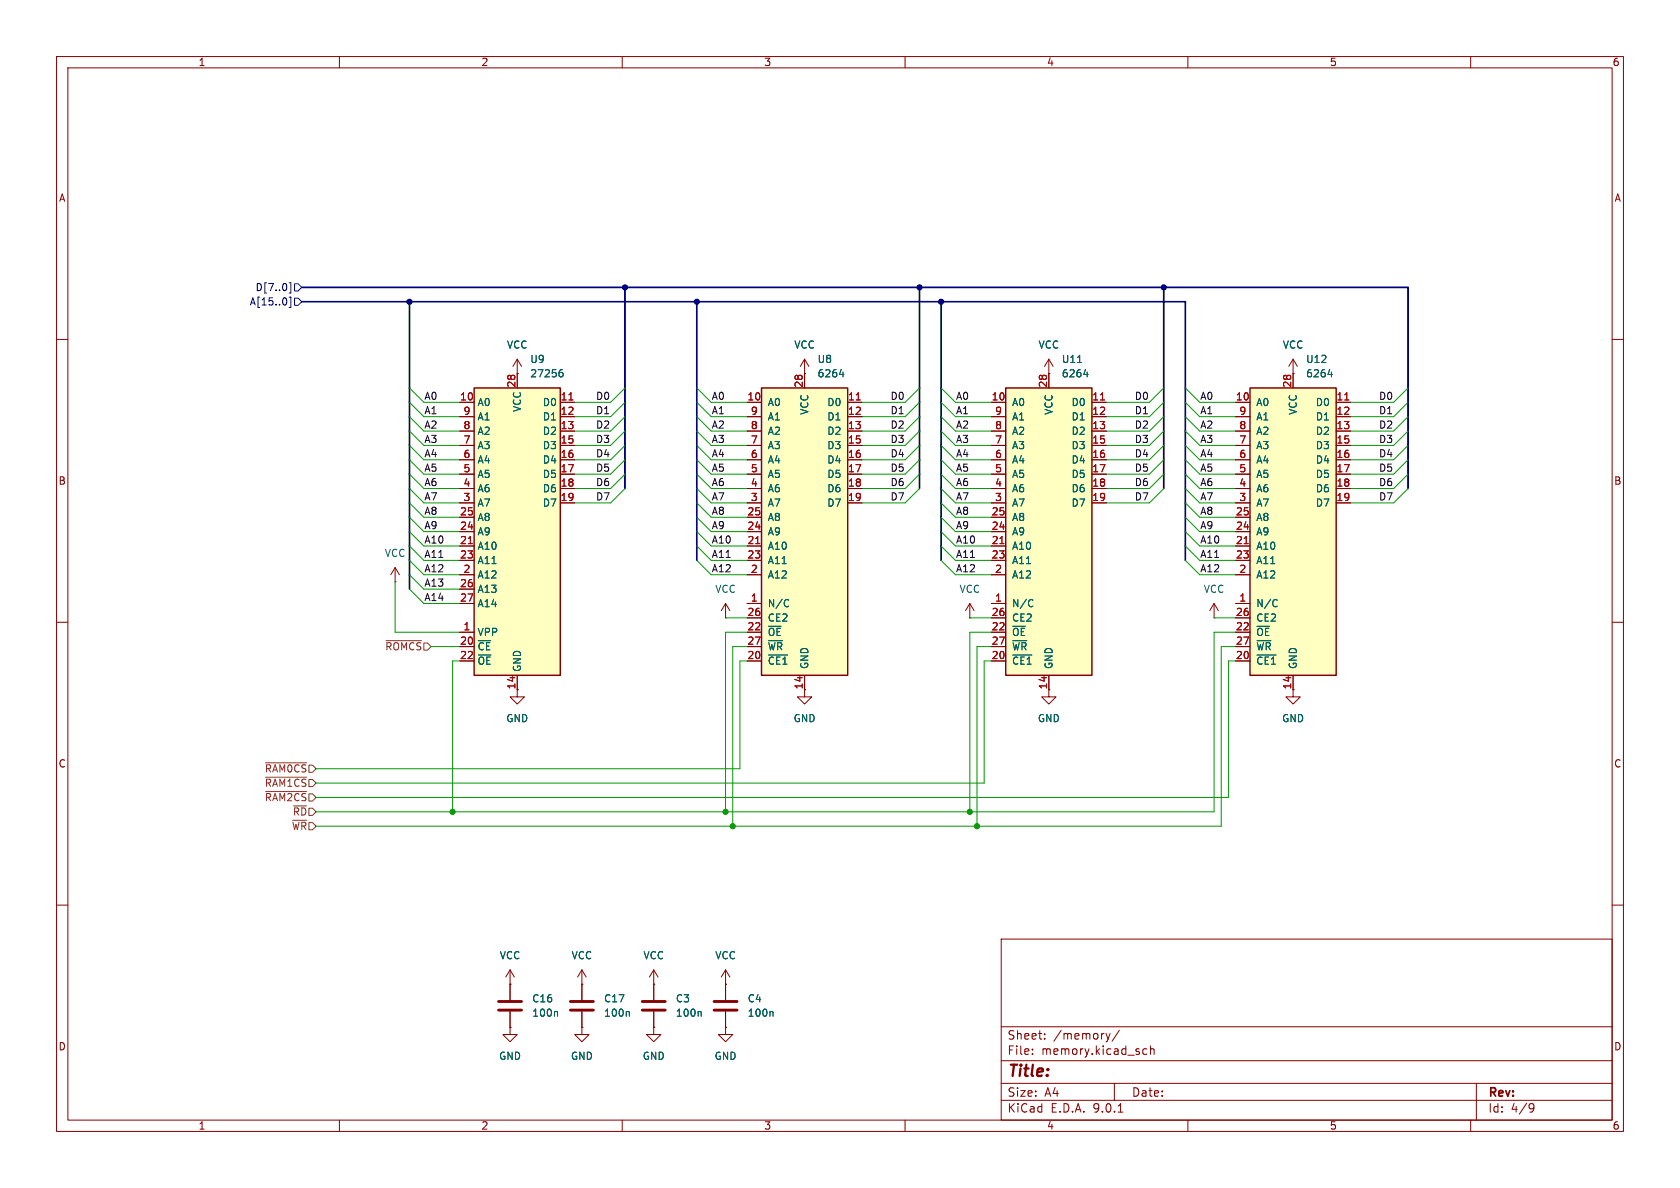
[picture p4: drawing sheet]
<svg xmlns="http://www.w3.org/2000/svg" width="297mm" height="210mm" viewBox="0 0 297 210" stroke-linecap="round" stroke-linejoin="round" font-family="sans-serif">
<g fill="none" stroke="#840000" stroke-width=".18">
<path d="M10 10h277v190h-277zM12 12h273v186h-273zM60 10v2M110 10v2M160 10v2M210 10v2M260 10v2M10 60h2M285 60h2M10 110h2M285 110h2M10 160h2"/>
<path d="M177 166h108v32h-108zM285 160h2M60 198v2M110 198v2M160 198v2M177 194.5h108M177 191.5h108M177 187.5h108M177 181.5h108M182.5 186.3v.1M182.5 185.5v.1M184.7 183.6v.1"/>
<path d="M184.7 182.8v.1M195.5 182.7l.4 1M195.9 183.7l-.2 .4M196.2 182.7l-.3 1M197 191.5v3M197.7 196.6h.8M197.9 182.1l-1.3 2M202 186.1l.3 .3 .4-.1M202.7 185.5l-.4-.1-.3 .3M203.4 185.5l.2-.1 .4 .1v.9M203.4 184.9v1.5M210 198v2"/>
<path d="M260 198v2M261 191.5v6.5M270.6 195.1l.5 .1a.99 .99 0 0 1-.4 1.4h-.2M271.2 195.7l-.3 .3h-.3"/>
</g>
<path d="M177.8 68.6h15.2v50.8h-15.2z" fill="#ffffc2"/>
<path d="M177.8 68.6h15.2v50.8h-15.2z" fill="none" stroke="#840000" stroke-width=".25"/>
<g fill="none" stroke="#840000" stroke-width=".18">
<path d="M175.3 71.1h2.5M175.3 73.7h2.5M175.3 76.2h2.5M175.3 78.7h2.5M185.4 66v2.6M193 71.1h2.6M193 73.7h2.6M193 76.2h2.6M193 78.7h2.6M175.3 81.3h2.5M175.3 83.8h2.5M175.3 86.4h2.5"/>
<path d="M175.3 88.9h2.5M175.3 91.4h2.5M175.3 94h2.5M175.3 96.5h2.5M175.3 99.1h2.5M193 81.3h2.6M193 83.8h2.6M193 86.4h2.6M193 88.9h2.6M175.3 101.6h2.5M175.3 106.7h2.5M175.3 109.2h2.5"/>
<path d="M175.3 111.8h2.5M175.3 114.3h2.5M175.3 116.8h2.5M185.4 119.4v2.5M228.6 121.9v1.3h1.3l-1.3 1.3-1.3-1.3h1.3"/>
</g>
<path d="M194.6 70.7h.7M176.8 96.1h.7" fill="none" stroke="#a90000" stroke-width=".18"/>
<path d="M190.5 64.1h.7M191.6 66.2h.8M192.2 65.8v.8M179 115.8h3.4M182.4 106l.2 .1M182.6 107.1l-.2 .2" fill="none" stroke="#006464" stroke-width=".18"/>
<path d="M134.6 68.6h15.3v50.8h-15.3z" fill="#ffffc2"/>
<path d="M134.6 68.6h15.3v50.8h-15.3z" fill="none" stroke="#840000" stroke-width=".25"/>
<g fill="none" stroke="#840000" stroke-width=".18">
<path d="M132.1 71.1h2.5M132.1 73.7h2.5M132.1 76.2h2.5M132.1 78.7h2.5M142.2 66v2.6M149.9 71.1h2.5M149.9 73.7h2.5M149.9 76.2h2.5M149.9 78.7h2.5M132.1 81.3h2.5M132.1 83.8h2.5M132.1 86.4h2.5"/>
<path d="M132.1 88.9h2.5M132.1 91.4h2.5M132.1 94h2.5M132.1 96.5h2.5M132.1 99.1h2.5M149.9 81.3h2.5M149.9 83.8h2.5M149.9 86.4h2.5M149.9 88.9h2.5M132.1 101.6h2.5M132.1 106.7h2.5M132.1 109.2h2.5"/>
<path d="M132.1 111.8h2.5M132.1 114.3h2.5M132.1 116.8h2.5M142.2 119.4v2.5M171.4 109.2h.1M171.4 106.7l-.7 1.3M171.4 106.7l.8 1.3M171.4 106.7v2.5"/>
</g>
<path d="M151.4 70.7h.7M133.6 96.1h.7" fill="none" stroke="#a90000" stroke-width=".18"/>
<path d="M148.4 66.2h.8M149 65.8v.8M135.9 115.8h3.3M139.2 106l.2 .1M139.4 107.1l-.2 .2" fill="none" stroke="#006464" stroke-width=".18"/>
<path d="M221 68.6h15.2v50.8h-15.2z" fill="#ffffc2"/>
<path d="M221 68.6h15.2v50.8h-15.2z" fill="none" stroke="#840000" stroke-width=".25"/>
<g fill="none" stroke="#840000" stroke-width=".18">
<path d="M91.4 66h.1M91.4 63.5l-.7 1.3M91.4 63.5l.8 1.3M91.4 63.5v2.5M142.2 66h.1M142.2 63.5l-.7 1.3M142.2 63.5l.8 1.3M142.2 63.5v2.5M185.4 66h.1M185.4 63.5l-.7 1.3M185.4 63.5l.8 1.3M185.4 63.5v2.5"/>
<path d="M218.4 71.1h2.6M218.4 73.7h2.6M218.4 76.2h2.6M218.4 78.7h2.6M228.6 66h.1M228.6 63.5v5.1M228.6 63.5l-.8 1.3M228.6 63.5l.8 1.3M236.2 71.1h2.6M236.2 73.7h2.6M236.2 76.2h2.6M236.2 78.7h2.6"/>
<path d="M218.4 81.3h2.6M218.4 83.8h2.6M218.4 86.4h2.6M218.4 88.9h2.6M218.4 91.4h2.6M218.4 94h2.6M218.4 96.5h2.6M218.4 99.1h2.6M236.2 81.3h2.6M236.2 83.8h2.6M236.2 86.4h2.6M236.2 88.9h2.6"/>
<path d="M69.8 102.9h.1M69.8 100.3l-.7 1.3M69.8 100.3l.8 1.3M69.8 100.3v2.6M128.3 109.2h.1M128.3 106.7l-.8 1.3M128.3 106.7l.7 1.3M128.3 106.7v2.5M214.6 109.2h.1M214.6 106.7l-.7 1.3M214.6 106.7l.8 1.3M214.6 106.7v2.5"/>
<path d="M218.4 101.6h2.6M218.4 106.7h2.6M218.4 109.2h2.6M218.4 111.8h2.6M218.4 114.3h2.6M218.4 116.8h2.6M228.6 119.4v2.5M91.4 121.9v1.3h1.3l-1.3 1.3-1.2-1.3h1.2M142.2 121.9v1.3h1.3l-1.3 1.3-1.2-1.3h1.2M102.9 174h.1M102.9 171.5l-.8 1.2M102.9 171.5l.7 1.2"/>
<path d="M102.9 171.5v2.5M102.9 181.6v1.3h1.2l-1.2 1.3-1.3-1.3h1.3M102.9 181.6h.1"/>
</g>
<path d="M237.7 70.7h.8M220 96.1h.7" fill="none" stroke="#a90000" stroke-width=".18"/>
<path d="M234.8 66.2h.8M235.4 65.8v.8M222.2 115.8h3.4M225.5 106l.3 .1M225.8 107.1l-.3 .2" fill="none" stroke="#006464" stroke-width=".18"/>
<path d="M83.8 68.6h15.3v50.8h-15.3z" fill="#ffffc2"/>
<path d="M83.8 68.6h15.3v50.8h-15.3z" fill="none" stroke="#840000" stroke-width=".25"/>
<g fill="none" stroke="#840000" stroke-width=".18">
<path d="M81.3 71.1h2.5M81.3 73.7h2.5M81.3 76.2h2.5M81.3 78.7h2.5M91.4 66h.1M91.4 66v2.6M99.1 71.1h2.5M99.1 73.7h2.5M99.1 76.2h2.5M99.1 78.7h2.5M132.1 71.1h2.5M132.1 73.7h2.5"/>
<path d="M132.1 76.2h2.5M132.1 78.7h2.5M142.2 66h.1M142.2 66v2.6M149.9 71.1h2.5M149.9 73.7h2.5M149.9 76.2h2.5M149.9 78.7h2.5M175.3 71.1h2.5M175.3 73.7h2.5M175.3 76.2h2.5M175.3 78.7h2.5"/>
<path d="M185.4 66h.1M185.4 66v2.6M193 71.1h2.6M193 73.7h2.6M193 76.2h2.6M193 78.7h2.6M218.4 71.1h2.6M218.4 73.7h2.6M218.4 76.2h2.6M218.4 78.7h2.6M228.6 66h.1M228.6 66v2.6"/>
<path d="M236.2 71.1h2.6M236.2 73.7h2.6M236.2 76.2h2.6M236.2 78.7h2.6M81.3 81.3h2.5M81.3 83.8h2.5M81.3 86.4h2.5M81.3 88.9h2.5M81.3 91.4h2.5M81.3 94h2.5M81.3 96.5h2.5M81.3 99.1h2.5"/>
<path d="M99.1 81.3h2.5M99.1 83.8h2.5M99.1 86.4h2.5M99.1 88.9h2.5M132.1 81.3h2.5M132.1 83.8h2.5M132.1 86.4h2.5M132.1 88.9h2.5M132.1 91.4h2.5M132.1 94h2.5M132.1 96.5h2.5M132.1 99.1h2.5"/>
<path d="M149.9 81.3h2.5M149.9 83.8h2.5M149.9 86.4h2.5M149.9 88.9h2.5M175.3 81.3h2.5M175.3 83.8h2.5M175.3 86.4h2.5M175.3 88.9h2.5M175.3 91.4h2.5M175.3 94h2.5M175.3 96.5h2.5M175.3 99.1h2.5"/>
<path d="M193 81.3h2.6M193 83.8h2.6M193 86.4h2.6M193 88.9h2.6M218.4 81.3h2.6M218.4 83.8h2.6M218.4 86.4h2.6M218.4 88.9h2.6M218.4 91.4h2.6M218.4 94h2.6M218.4 96.5h2.6M218.4 99.1h2.6"/>
<path d="M236.2 81.3h2.6M236.2 83.8h2.6M236.2 86.4h2.6M236.2 88.9h2.6M81.3 101.6h2.5M81.3 104.1h2.5M81.3 106.7h2.5M81.3 111.8h2.5M81.3 114.3h2.5M81.3 116.8h2.5M91.4 119.4v2.5M132.1 101.6h2.5"/>
<path d="M132.1 106.7h2.5M132.1 111.8h2.5M132.1 114.3h2.5M132.1 116.8h2.5M132.1 109.2h2.5M142.2 119.4v2.5M175.3 101.6h2.5M175.3 106.7h2.5M175.3 111.8h2.5M175.3 114.3h2.5M175.3 116.8h2.5M175.3 109.2h2.5"/>
<path d="M185.4 119.4v3.8h1.3l-1.3 1.3-1.3-1.3h1.3M218.4 101.6h2.6M218.4 106.7h2.6M218.4 111.8h2.6M218.4 114.3h2.6M218.4 116.8h2.6M218.4 109.2h2.6M228.6 119.4v2.5M90.2 174h.1M90.2 171.5v5.3M90.2 178.8v2.8M90.2 171.5l-.8 1.2"/>
<path d="M90.2 171.5l.7 1.2M102.9 174h.1M102.9 174v2.8M102.9 178.8v2.8M115.6 174h.1M115.6 171.5v5.3M115.6 178.8v2.8M115.6 171.5l-.8 1.2M115.6 171.5l.7 1.2M128.3 174h.1M128.3 171.5l-.8 1.2M128.3 171.5l.7 1.2"/>
<path d="M128.3 171.5v5.3M128.3 178.8v2.8M90.2 181.6v1.3h1.2l-1.2 1.3-1.3-1.3h1.3M90.2 181.6h.1M102.9 181.6h.1M115.6 181.6v1.3h1.2l-1.2 1.3-1.3-1.3h1.3M115.6 181.6h.1M128.3 181.6v1.3h1.2l-1.2 1.3-1.3-1.3h1.3M128.3 181.6h.1"/>
</g>
<path d="M100.6 70.7h.7M151.4 70.7h.7M194.6 70.7h.7M237.7 70.7h.8M82.8 96.1h.7M133.6 96.1h.7M176.8 96.1h.7M220 96.1h.7" fill="none" stroke="#a90000" stroke-width=".18"/>
<g fill="none" stroke="#006464" stroke-width=".18">
<path d="M99.1 65.8h.2l.3 .3-.1 .4-.4 .1M99.4 65.3l-.3 .1M148.4 66.2h.8M149 65.8v.8M190.5 64.1h.7M191.6 66.2h.8M192.2 65.8v.8M234.8 66.2h.8M235.4 65.8v.8M135.9 115.8h3.3M139.2 106l.2 .1M139.4 107.1l-.2 .2"/>
<path d="M179 115.8h3.4M182.4 106l.2 .1M182.6 107.1l-.2 .2M222.2 115.8h3.4M225.5 106l.3 .1M225.8 107.1l-.3 .2M98.4 178.8l.2 .2v.6M111.1 178.8l.2 .2v.6M123.8 178.8l.2 .2v.6M136.5 178.8l.2 .2v.6"/>
</g>
<path d="M88.1 177h4.1M88.1 178.6h4.1M100.8 177h4.1M100.8 178.6h4.1M113.5 177h4.1M113.5 178.6h4.1M126.2 177h4.1M126.2 178.6h4.1" fill="none" stroke="#840000" stroke-width=".51"/>
<path d="M68.2 113.3h6.3M46.9 139.9h7.3M46.9 134.8h7.3M46.9 137.4h7.3" fill="none" stroke="#725600" stroke-width=".18"/>
<path d="M50.6 52.9v.8M51.1 52.5h.3v1.8h-.3M51.1 50h.3v1.8h-.3M52.1 52.7h.6l.6 .6-.6 .7h-.6zM52.1 50.2h.6l.6 .6-.6 .6h-.6z" fill="none" stroke="#000084" stroke-width=".18"/>
<path d="M53.3 53.3h156.2v45.8M53.3 50.8h195.6v35.6M72.4 53.3v50.8M110.5 50.8v35.6M123.2 53.3v45.8M162.6 50.8v35.6M166.4 53.3v45.8M205.7 50.8v35.6" fill="none" stroke="#000084" stroke-width=".3"/>
<g fill="none" stroke="#009600" stroke-width=".18">
<path d="M72.4 73.7l2.5 2.5h6.4M72.4 78.7l2.5 2.6h6.4M72.4 76.2l2.5 2.5h6.4M72.4 68.6l2.5 2.5h6.4M72.4 71.1l2.5 2.6h6.4M110.5 73.7l-2.6 2.5h-6.3M110.5 78.7l-2.6 2.6h-6.3M110.5 76.2l-2.6 2.5h-6.3M110.5 68.6l-2.6 2.5h-6.3M110.5 71.1l-2.6 2.6h-6.3M123.2 73.7l2.5 2.5h6.4M123.2 78.7l2.5 2.6h6.4"/>
<path d="M123.2 76.2l2.5 2.5h6.4M123.2 68.6l2.5 2.5h6.4M123.2 71.1l2.5 2.6h6.4M162.6 73.7l-2.6 2.5h-7.6M162.6 78.7l-2.6 2.6h-7.6M162.6 76.2l-2.6 2.5h-7.6M162.6 68.6l-2.6 2.5h-7.6M162.6 71.1l-2.6 2.6h-7.6M166.4 73.7l2.5 2.5h6.4M166.4 78.7l2.5 2.6h6.4M166.4 76.2l2.5 2.5h6.4M166.4 68.6l2.5 2.5h6.4"/>
<path d="M166.4 71.1l2.5 2.6h6.4M205.7 73.7l-2.5 2.5h-7.6M205.7 78.7l-2.5 2.6h-7.6M205.7 76.2l-2.5 2.5h-7.6M205.7 68.6l-2.5 2.5h-7.6M205.7 71.1l-2.5 2.6h-7.6M209.5 73.7l2.6 2.5h6.3M209.5 78.7l2.6 2.6h6.3M209.5 76.2l2.6 2.5h6.3M209.5 68.6l2.6 2.5h6.3M209.5 71.1l2.6 2.6h6.3M248.9 73.7l-2.5 2.5h-7.6"/>
<path d="M248.9 78.7l-2.5 2.6h-7.6M248.9 76.2l-2.5 2.5h-7.6M248.9 68.6l-2.5 2.5h-7.6M248.9 71.1l-2.5 2.6h-7.6M72.4 83.8l2.5 2.6h6.4M72.4 91.4l2.5 2.6h6.4M72.4 86.4l2.5 2.5h6.4M72.4 96.5l2.5 2.6h6.4M72.4 99.1l2.5 2.5h6.4M72.4 88.9l2.5 2.5h6.4M72.4 94l2.5 2.5h6.4M72.4 81.3l2.5 2.5h6.4"/>
<path d="M110.5 83.8l-2.6 2.6h-6.3M110.5 86.4l-2.6 2.5h-6.3M110.5 81.3l-2.6 2.5h-6.3M123.2 83.8l2.5 2.6h6.4M123.2 91.4l2.5 2.6h6.4M123.2 86.4l2.5 2.5h6.4M123.2 96.5l2.5 2.6h6.4M123.2 99.1l2.5 2.5h6.4M123.2 88.9l2.5 2.5h6.4M123.2 94l2.5 2.5h6.4M123.2 81.3l2.5 2.5h6.4M162.6 83.8l-2.6 2.6h-7.6"/>
<path d="M162.6 86.4l-2.6 2.5h-7.6M162.6 81.3l-2.6 2.5h-7.6M166.4 83.8l2.5 2.6h6.4M166.4 91.4l2.5 2.6h6.4M166.4 86.4l2.5 2.5h6.4M166.4 96.5l2.5 2.6h6.4M166.4 99.1l2.5 2.5h6.4M166.4 88.9l2.5 2.5h6.4M166.4 94l2.5 2.5h6.4M166.4 81.3l2.5 2.5h6.4M205.7 83.8l-2.5 2.6h-7.6M205.7 86.4l-2.5 2.5h-7.6"/>
<path d="M205.7 81.3l-2.5 2.5h-7.6M209.5 83.8l2.6 2.6h6.3M209.5 91.4l2.6 2.6h6.3M209.5 86.4l2.6 2.5h6.3M209.5 96.5l2.6 2.6h6.3M209.5 99.1l2.6 2.5h6.3M209.5 88.9l2.6 2.5h6.3M209.5 94l2.6 2.5h6.3M209.5 81.3l2.6 2.5h6.3M248.9 83.8l-2.5 2.6h-7.6M248.9 86.4l-2.5 2.5h-7.6M248.9 81.3l-2.5 2.5h-7.6"/>
<path d="M69.8 102.9v8.9h11.5M72.4 101.6l2.5 2.5h6.4M72.4 104.1l2.5 2.6h6.4M76.2 114.3h5.1M81.3 116.8h-1.3v26.7M128.3 109.2h3.8M132.1 114.3h-2.6v31.8M132.1 116.8h-1.3v19.1h-74.9M132.1 111.8h-3.8v31.7M171.4 109.2h3.9M175.3 114.3h-2.6v31.8M175.3 116.8h-1.3v21.6h-118.1"/>
<path d="M175.3 111.8h-3.9v31.7M214.6 109.2h3.8M218.4 114.3h-2.5v31.8h-160M218.4 111.8h-3.8v31.7h-158.7M218.4 116.8h-1.2v24.2h-161.3"/>
</g>
<g fill="#000084" stroke="#000084" stroke-width=".18">
<circle cx="123.2" cy="53.3" r=".46"/>
<circle cx="110.5" cy="50.8" r=".46"/>
<circle cx="72.4" cy="53.3" r=".46"/>
<circle cx="166.4" cy="53.3" r=".46"/>
<circle cx="162.6" cy="50.8" r=".46"/>
<circle cx="205.7" cy="50.8" r=".46"/>
</g>
<g fill="#009600" stroke="#009600" stroke-width=".18">
<circle cx="80" cy="143.5" r=".46"/>
<circle cx="128.3" cy="143.5" r=".46"/>
<circle cx="129.5" cy="146.1" r=".46"/>
<circle cx="171.4" cy="143.5" r=".46"/>
<circle cx="172.7" cy="146.1" r=".46"/>
</g>
<text font-size="2.8" fill="#840000" x="178" y="190.9">Title:</text>
<g font-size="2.1" fill="#840000">
<text x="178" y="184">Sheet:</text>
<text x="186.2" y="184">/memory/</text>
<text x="178" y="186.7">File:</text>
<text x="184.1" y="186.7">memory.kicad_sch</text>
<text x="178" y="196.9">KiCad</text>
<text x="178" y="194.1">Size:</text>
<text x="184.7" y="194.1">A4</text>
<text x="185.7" y="196.9">E.D.A.</text>
<text x="193.3" y="196.9">9.0.1</text>
<text x="200" y="194.1">Date:</text>
<text x="263" y="194.3">Rev:</text>
<text x="263" y="196.9">Id:</text>
<text x="267.1" y="196.9">4/9</text>
</g>
<g font-size="1.8" fill="#840000">
<text x="35" y="11.9">1</text>
<text x="85" y="11.9">2</text>
<text x="135" y="11.9">3</text>
<text x="185" y="11.9">4</text>
<text x="235" y="11.9">5</text>
<text x="285" y="11.9">6</text>
<text x="10.3" y="35.9">A</text>
<text x="285.3" y="35.9">A</text>
<text x="10.3" y="85.9">B</text>
<text x="285.3" y="85.9">B</text>
<text x="91.2" y="122" transform="rotate(-90 91.2 122)">14</text>
<text x="142" y="122" transform="rotate(-90 142 122)">14</text>
<text x="185.2" y="122" transform="rotate(-90 185.2 122)">14</text>
<text x="228.3" y="122" transform="rotate(-90 228.3 122)">14</text>
<text x="10.3" y="135.9">C</text>
<text x="285.3" y="135.9">C</text>
<text x="10.3" y="185.9">D</text>
<text x="285.3" y="185.9">D</text>
<text x="35" y="199.9">1</text>
<text x="85" y="199.9">2</text>
<text x="135" y="199.9">3</text>
<text x="185" y="199.9">4</text>
<text x="235" y="199.9">5</text>
<text x="285" y="199.9">6</text>
</g>
<g font-size="1.8" fill="#000084">
<text x="45.1" y="51.7">D[7..0]</text>
<text x="44.1" y="54.2">A[15..0]</text>
</g>
<g font-size="1.8" fill="#006464">
<text x="89.5" y="61.8">VCC</text>
<text x="93.6" y="64.4">U9</text>
<text x="140.3" y="61.8">VCC</text>
<text x="144.4" y="64.4">U8</text>
<text x="183.5" y="61.8">VCC</text>
<text x="187.6" y="64.4">U11</text>
<text x="226.7" y="61.8">VCC</text>
<text x="230.8" y="64.4">U12</text>
<text x="84.3" y="72">A0</text>
<text x="93.6" y="66.9">27256</text>
<text x="95.9" y="72">D0</text>
<text x="135.6" y="72">A0</text>
<text x="144.4" y="66.9">6264</text>
<text x="146.2" y="72">D0</text>
<text x="178.8" y="72">A0</text>
<text x="187.6" y="66.9">6264</text>
<text x="189.3" y="72">D0</text>
<text x="222" y="72">A0</text>
<text x="230.8" y="66.9">6264</text>
<text x="232.5" y="72">D0</text>
<text x="84.3" y="74.5">A1</text>
<text x="84.3" y="77.1">A2</text>
<text x="92.3" y="72.9" transform="rotate(-90 92.3 72.9)">VCC</text>
<text x="95.9" y="74.5">D1</text>
<text x="95.9" y="77.1">D2</text>
<text x="135.6" y="74.5">A1</text>
<text x="135.6" y="77.1">A2</text>
<text x="143.1" y="73.4" transform="rotate(-90 143.1 73.4)">VCC</text>
<text x="146.2" y="74.5">D1</text>
<text x="146.2" y="77.1">D2</text>
<text x="178.8" y="74.5">A1</text>
<text x="178.8" y="77.1">A2</text>
<text x="186.3" y="73.4" transform="rotate(-90 186.3 73.4)">VCC</text>
<text x="189.3" y="74.5">D1</text>
<text x="189.3" y="77.1">D2</text>
<text x="222" y="74.5">A1</text>
<text x="222" y="77.1">A2</text>
<text x="229.5" y="73.4" transform="rotate(-90 229.5 73.4)">VCC</text>
<text x="232.5" y="74.5">D1</text>
<text x="232.5" y="77.1">D2</text>
<text x="84.3" y="79.6">A3</text>
<text x="84.3" y="82.1">A4</text>
<text x="95.9" y="79.6">D3</text>
<text x="95.9" y="82.1">D4</text>
<text x="135.6" y="79.6">A3</text>
<text x="135.6" y="82.1">A4</text>
<text x="146.2" y="79.6">D3</text>
<text x="146.2" y="82.1">D4</text>
<text x="178.8" y="79.6">A3</text>
<text x="178.8" y="82.1">A4</text>
<text x="189.3" y="79.6">D3</text>
<text x="189.3" y="82.1">D4</text>
<text x="222" y="79.6">A3</text>
<text x="222" y="82.1">A4</text>
<text x="232.5" y="79.6">D3</text>
<text x="232.5" y="82.1">D4</text>
<text x="84.3" y="84.7">A5</text>
<text x="84.3" y="87.2">A6</text>
<text x="84.3" y="89.8">A7</text>
<text x="95.9" y="84.7">D5</text>
<text x="95.9" y="87.2">D6</text>
<text x="95.9" y="89.8">D7</text>
<text x="135.6" y="84.7">A5</text>
<text x="135.6" y="87.2">A6</text>
<text x="135.6" y="89.8">A7</text>
<text x="146.2" y="84.7">D5</text>
<text x="146.2" y="87.2">D6</text>
<text x="146.2" y="89.8">D7</text>
<text x="178.8" y="84.7">A5</text>
<text x="178.8" y="87.2">A6</text>
<text x="178.8" y="89.8">A7</text>
<text x="189.3" y="84.7">D5</text>
<text x="189.3" y="87.2">D6</text>
<text x="189.3" y="89.8">D7</text>
<text x="222" y="84.7">A5</text>
<text x="222" y="87.2">A6</text>
<text x="222" y="89.8">A7</text>
<text x="232.5" y="84.7">D5</text>
<text x="232.5" y="87.2">D6</text>
<text x="232.5" y="89.8">D7</text>
<text x="84.3" y="92.3">A8</text>
<text x="84.3" y="94.8">A9</text>
<text x="135.6" y="92.3">A8</text>
<text x="135.6" y="94.8">A9</text>
<text x="178.8" y="92.3">A8</text>
<text x="178.8" y="94.8">A9</text>
<text x="222" y="92.3">A8</text>
<text x="222" y="94.8">A9</text>
<text x="67.9" y="98.7">VCC</text>
<text x="84.3" y="97.4">A10</text>
<text x="84.3" y="99.9">A11</text>
<text x="135.6" y="97.4">A10</text>
<text x="135.6" y="99.9">A11</text>
<text x="178.8" y="97.4">A10</text>
<text x="178.8" y="99.9">A11</text>
<text x="222" y="97.4">A10</text>
<text x="222" y="99.9">A11</text>
<text x="84.3" y="102.5">A12</text>
<text x="84.3" y="105">A13</text>
<text x="84.3" y="107.5">A14</text>
<text x="126.4" y="105">VCC</text>
<text x="135.6" y="102.5">A12</text>
<text x="135.6" y="107.5">N/C</text>
<text x="169.5" y="105">VCC</text>
<text x="178.8" y="102.5">A12</text>
<text x="178.8" y="107.5">N/C</text>
<text x="212.7" y="105">VCC</text>
<text x="222" y="102.5">A12</text>
<text x="222" y="107.5">N/C</text>
<text x="84.3" y="112.6">VPP</text>
<text x="135.6" y="110.1">CE2</text>
<text x="135.6" y="112.6">~{OE}</text>
<text x="178.8" y="110.1">CE2</text>
<text x="178.8" y="112.6">~{OE}</text>
<text x="222" y="110.1">CE2</text>
<text x="222" y="112.6">~{OE}</text>
<text x="84.3" y="115.2">~{CE}</text>
<text x="84.3" y="117.7">~{OE}</text>
<text x="92.3" y="118.9" transform="rotate(-90 92.3 118.9)">GND</text>
<text x="135.6" y="115.2">~{WR}</text>
<text x="135.6" y="117.7">~{CE1}</text>
<text x="143.1" y="118.4" transform="rotate(-90 143.1 118.4)">GND</text>
<text x="178.8" y="115.2">~{WR}</text>
<text x="178.8" y="117.7">~{CE1}</text>
<text x="186.3" y="118.4" transform="rotate(-90 186.3 118.4)">GND</text>
<text x="222" y="115.2">~{WR}</text>
<text x="222" y="117.7">~{CE1}</text>
<text x="229.5" y="118.4" transform="rotate(-90 229.5 118.4)">GND</text>
<text x="89.4" y="127.9">GND</text>
<text x="140.2" y="127.9">GND</text>
<text x="183.4" y="127.9">GND</text>
<text x="226.6" y="127.9">GND</text>
<text x="88.3" y="169.8">VCC</text>
<text x="101" y="169.8">VCC</text>
<text x="113.7" y="169.8">VCC</text>
<text x="126.4" y="169.8">VCC</text>
<text x="94" y="179.9">100n</text>
<text x="94" y="177.4">C16</text>
<text x="106.7" y="179.9">100n</text>
<text x="106.7" y="177.4">C17</text>
<text x="119.4" y="177.4">C3</text>
<text x="119.4" y="179.9">100n</text>
<text x="132.1" y="177.4">C4</text>
<text x="132.1" y="179.9">100n</text>
<text x="88.1" y="187.6">GND</text>
<text x="100.8" y="187.6">GND</text>
<text x="113.5" y="187.6">GND</text>
<text x="126.2" y="187.6">GND</text>
</g>
<g font-size="1.8" fill="#0f0f0f">
<text x="74.9" y="70.8">A0</text>
<text x="105.3" y="70.8">D0</text>
<text x="125.7" y="70.8">A0</text>
<text x="157.3" y="70.8">D0</text>
<text x="168.9" y="70.8">A0</text>
<text x="200.5" y="70.8">D0</text>
<text x="212.1" y="70.8">A0</text>
<text x="243.7" y="70.8">D0</text>
<text x="74.9" y="75.9">A2</text>
<text x="74.9" y="73.3">A1</text>
<text x="105.3" y="75.9">D2</text>
<text x="105.3" y="73.3">D1</text>
<text x="125.7" y="75.9">A2</text>
<text x="125.7" y="73.3">A1</text>
<text x="157.3" y="75.9">D2</text>
<text x="157.3" y="73.3">D1</text>
<text x="168.9" y="73.3">A1</text>
<text x="168.9" y="75.9">A2</text>
<text x="200.5" y="75.9">D2</text>
<text x="200.5" y="73.3">D1</text>
<text x="212.1" y="73.3">A1</text>
<text x="212.1" y="75.9">A2</text>
<text x="243.7" y="75.9">D2</text>
<text x="243.7" y="73.3">D1</text>
<text x="74.9" y="83.5">A5</text>
<text x="74.9" y="80.9">A4</text>
<text x="74.9" y="78.4">A3</text>
<text x="105.3" y="80.9">D4</text>
<text x="105.3" y="78.4">D3</text>
<text x="105.3" y="83.5">D5</text>
<text x="125.7" y="78.4">A3</text>
<text x="125.7" y="83.5">A5</text>
<text x="125.7" y="80.9">A4</text>
<text x="157.3" y="78.4">D3</text>
<text x="157.3" y="83.5">D5</text>
<text x="157.3" y="80.9">D4</text>
<text x="168.9" y="83.5">A5</text>
<text x="168.9" y="78.4">A3</text>
<text x="168.9" y="80.9">A4</text>
<text x="200.5" y="80.9">D4</text>
<text x="200.5" y="78.4">D3</text>
<text x="200.5" y="83.5">D5</text>
<text x="212.1" y="83.5">A5</text>
<text x="212.1" y="80.9">A4</text>
<text x="212.1" y="78.4">A3</text>
<text x="243.7" y="80.9">D4</text>
<text x="243.7" y="83.5">D5</text>
<text x="243.7" y="78.4">D3</text>
<text x="74.9" y="86">A6</text>
<text x="74.9" y="88.6">A7</text>
<text x="105.3" y="88.6">D7</text>
<text x="105.3" y="86">D6</text>
<text x="125.7" y="88.6">A7</text>
<text x="125.7" y="86">A6</text>
<text x="157.3" y="86">D6</text>
<text x="157.3" y="88.6">D7</text>
<text x="168.9" y="88.6">A7</text>
<text x="168.9" y="86">A6</text>
<text x="200.5" y="86">D6</text>
<text x="200.5" y="88.6">D7</text>
<text x="212.1" y="86">A6</text>
<text x="212.1" y="88.6">A7</text>
<text x="243.7" y="86">D6</text>
<text x="243.7" y="88.6">D7</text>
<text x="74.9" y="91.1">A8</text>
<text x="74.9" y="93.6">A9</text>
<text x="125.7" y="93.6">A9</text>
<text x="125.7" y="91.1">A8</text>
<text x="168.9" y="93.6">A9</text>
<text x="168.9" y="91.1">A8</text>
<text x="212.1" y="93.6">A9</text>
<text x="212.1" y="91.1">A8</text>
<text x="74.9" y="96.2">A10</text>
<text x="74.9" y="98.7">A11</text>
<text x="74.9" y="101.3">A12</text>
<text x="125.7" y="101.3">A12</text>
<text x="125.7" y="96.2">A10</text>
<text x="125.7" y="98.7">A11</text>
<text x="168.9" y="101.3">A12</text>
<text x="168.9" y="96.2">A10</text>
<text x="168.9" y="98.7">A11</text>
<text x="212.1" y="96.2">A10</text>
<text x="212.1" y="101.3">A12</text>
<text x="212.1" y="98.7">A11</text>
<text x="74.9" y="103.8">A13</text>
<text x="74.9" y="106.3">A14</text>
</g>
<g font-size="1.8" fill="#a90000">
<text x="81.2" y="70.9">10</text>
<text x="91.2" y="68.6" transform="rotate(-90 91.2 68.6)">28</text>
<text x="99" y="70.9">11</text>
<text x="132" y="70.9">10</text>
<text x="142" y="68.6" transform="rotate(-90 142 68.6)">28</text>
<text x="149.8" y="70.9">11</text>
<text x="175.2" y="70.9">10</text>
<text x="185.2" y="68.6" transform="rotate(-90 185.2 68.6)">28</text>
<text x="193" y="70.9">11</text>
<text x="218.4" y="70.9">10</text>
<text x="228.3" y="68.6" transform="rotate(-90 228.3 68.6)">28</text>
<text x="236.2" y="70.9">11</text>
<text x="81.8" y="73.4">9</text>
<text x="81.8" y="75.9">8</text>
<text x="99" y="73.4">12</text>
<text x="99" y="75.9">13</text>
<text x="132.6" y="73.4">9</text>
<text x="132.6" y="75.9">8</text>
<text x="149.8" y="73.4">12</text>
<text x="149.8" y="75.9">13</text>
<text x="175.8" y="73.4">9</text>
<text x="175.8" y="75.9">8</text>
<text x="193" y="73.4">12</text>
<text x="193" y="75.9">13</text>
<text x="219" y="73.4">9</text>
<text x="219" y="75.9">8</text>
<text x="236.2" y="73.4">12</text>
<text x="236.2" y="75.9">13</text>
<text x="81.8" y="78.5">7</text>
<text x="81.8" y="81">6</text>
<text x="81.8" y="83.6">5</text>
<text x="99" y="78.5">15</text>
<text x="99" y="81">16</text>
<text x="99" y="83.6">17</text>
<text x="132.6" y="78.5">7</text>
<text x="132.6" y="81">6</text>
<text x="132.6" y="83.6">5</text>
<text x="149.8" y="78.5">15</text>
<text x="149.8" y="81">16</text>
<text x="149.8" y="83.6">17</text>
<text x="175.8" y="78.5">7</text>
<text x="175.8" y="81">6</text>
<text x="175.8" y="83.6">5</text>
<text x="193" y="78.5">15</text>
<text x="193" y="81">16</text>
<text x="193" y="83.6">17</text>
<text x="219" y="78.5">7</text>
<text x="219" y="81">6</text>
<text x="219" y="83.6">5</text>
<text x="236.2" y="78.5">15</text>
<text x="236.2" y="81">16</text>
<text x="236.2" y="83.6">17</text>
<text x="81.8" y="86.1">4</text>
<text x="81.8" y="88.6">3</text>
<text x="99" y="86.1">18</text>
<text x="99" y="88.6">19</text>
<text x="132.6" y="86.1">4</text>
<text x="132.6" y="88.6">3</text>
<text x="149.8" y="86.1">18</text>
<text x="149.8" y="88.6">19</text>
<text x="175.8" y="86.1">4</text>
<text x="175.8" y="88.6">3</text>
<text x="193" y="86.1">18</text>
<text x="193" y="88.6">19</text>
<text x="219" y="86.1">4</text>
<text x="219" y="88.6">3</text>
<text x="236.2" y="86.1">18</text>
<text x="236.2" y="88.6">19</text>
<text x="81.2" y="91.2">25</text>
<text x="81.2" y="93.7">24</text>
<text x="132" y="91.2">25</text>
<text x="132" y="93.7">24</text>
<text x="175.2" y="91.2">25</text>
<text x="175.2" y="93.7">24</text>
<text x="218.4" y="91.2">25</text>
<text x="218.4" y="93.7">24</text>
<text x="81.2" y="96.3">21</text>
<text x="81.2" y="98.8">23</text>
<text x="81.8" y="101.3">2</text>
<text x="132" y="96.3">21</text>
<text x="132" y="98.8">23</text>
<text x="132.6" y="101.3">2</text>
<text x="175.2" y="96.3">21</text>
<text x="175.2" y="98.8">23</text>
<text x="175.8" y="101.3">2</text>
<text x="218.4" y="96.3">21</text>
<text x="218.4" y="98.8">23</text>
<text x="219" y="101.3">2</text>
<text x="81.2" y="103.9">26</text>
<text x="81.2" y="106.4">27</text>
<text x="132.6" y="106.4">1</text>
<text x="175.8" y="106.4">1</text>
<text x="219" y="106.4">1</text>
<text x="81.8" y="111.5">1</text>
<text x="132" y="109">26</text>
<text x="132" y="111.5">22</text>
<text x="175.2" y="109">26</text>
<text x="175.2" y="111.5">22</text>
<text x="218.4" y="109">26</text>
<text x="218.4" y="111.5">22</text>
<text x="81.2" y="114">20</text>
<text x="81.2" y="116.6">22</text>
<text x="132" y="114">27</text>
<text x="132" y="116.6">20</text>
<text x="175.2" y="114">27</text>
<text x="175.2" y="116.6">20</text>
<text x="218.4" y="114">27</text>
<text x="218.4" y="116.6">20</text>
</g>
<g font-size="1.8" fill="#725600">
<text x="68" y="115.2">~{ROMCS}</text>
<text x="46.7" y="136.8">~{RAM0CS}</text>
<text x="46.7" y="141.8">~{RAM2CS}</text>
<text x="46.7" y="139.3">~{RAM1CS}</text>
<text x="51.5" y="146.9">~{WR}</text>
<text x="51.7" y="144.4">~{RD}</text>
</g>
</svg>
